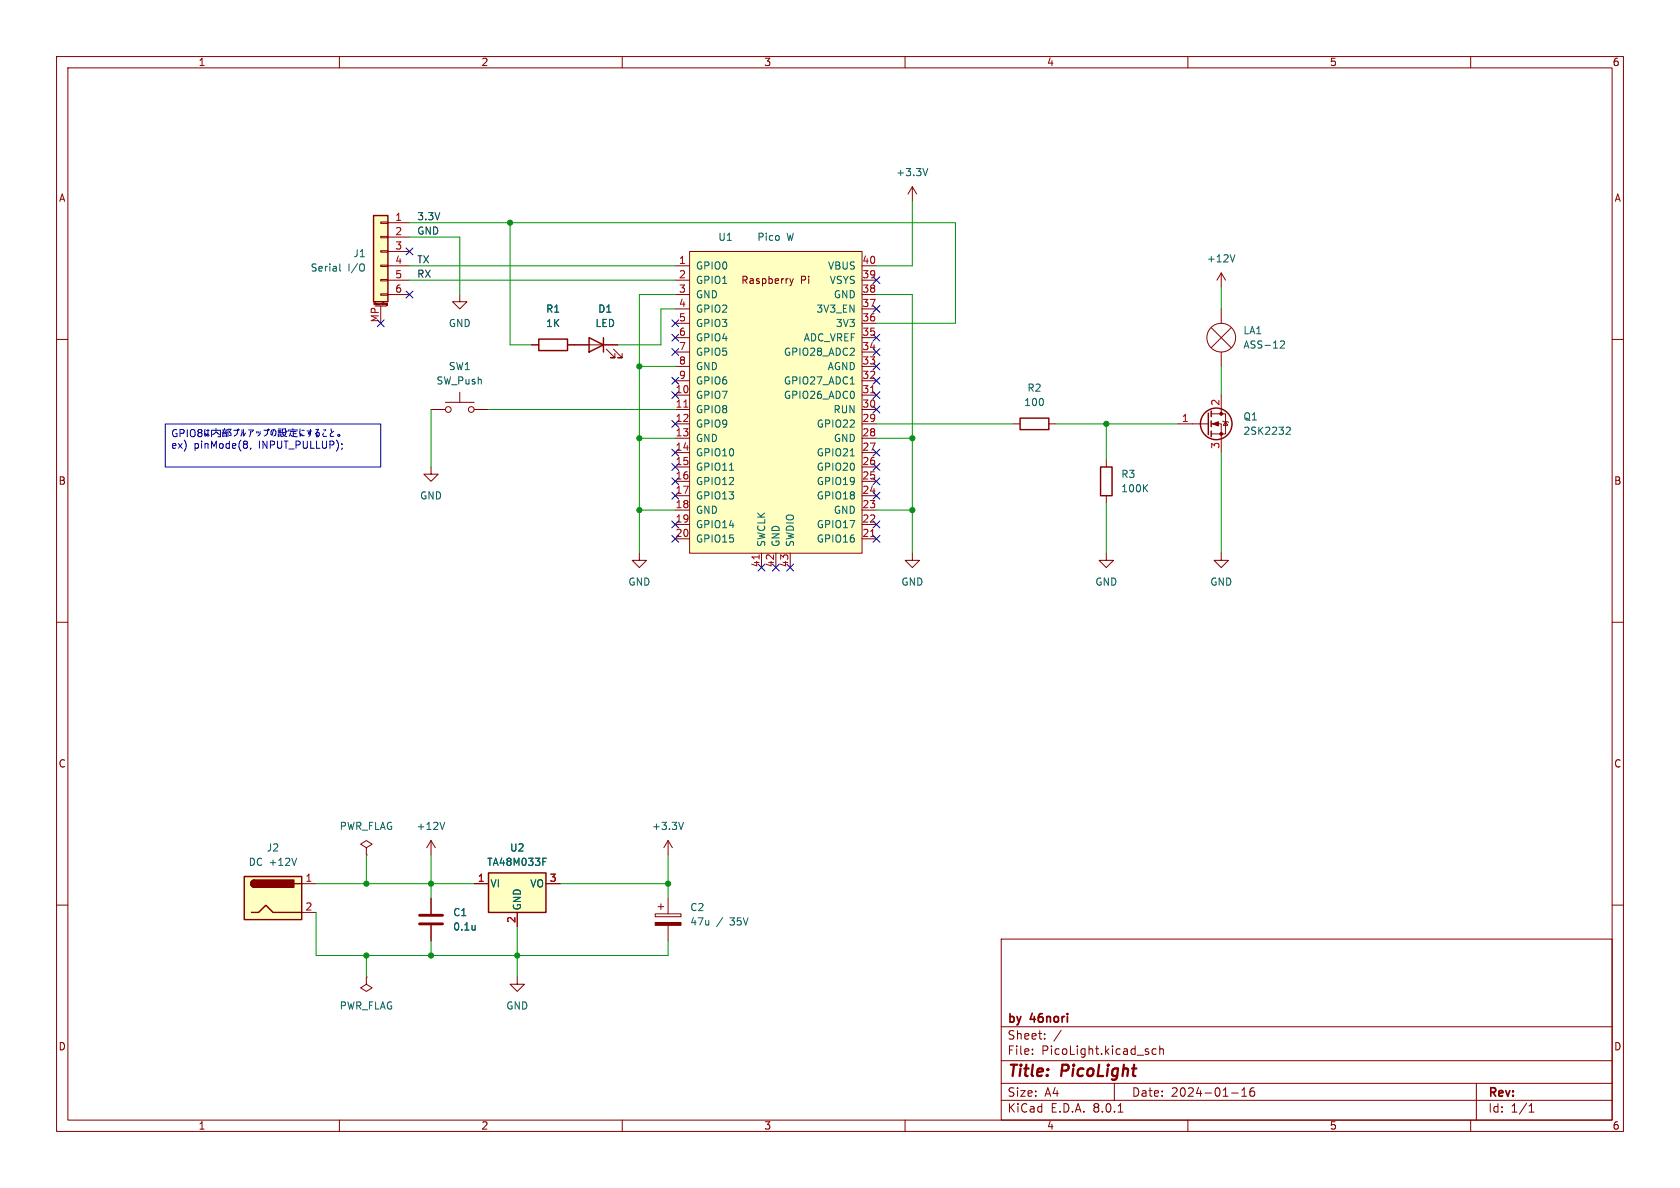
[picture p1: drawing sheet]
<svg xmlns="http://www.w3.org/2000/svg" width="297mm" height="210mm" viewBox="0 0 297 210" stroke-linecap="round" stroke-linejoin="round" font-family="sans-serif">
<g fill="none" stroke="#840000" stroke-width=".18">
<path d="M10 10h277v190h-277zM12 12h273v186h-273zM60 10v2M110 10v2M160 10v2M210 10v2M260 10v2M161.3 33l-.8 1.3M161.3 33v2.6M161.3 33l.8 1.3M10 60h2M285 60h2"/>
<path d="M215.9 97.8v1.3h1.3l-1.3 1.2-1.3-1.2h1.3M10 110h2M285 110h2M10 160h2M285 160h2M177 166h108v32h-108zM60 198v2M110 198v2M160 198v2M177 194.5h108M177 191.5h108M177 187.5h108"/>
<path d="M177 181.5h108M182.5 186.3v.1M182.5 185.5v.1M184.7 183.6v.1M184.7 182.8v.1M187.6 182.1l-1.3 2M197 191.5v3M197.7 196.6h.8M204.4 185.5l-.4-.1-.3 .3v.4l.1 .2h.6M205 185.5l.2-.1 .4 .1 .1 .9M205 184.9v1.5M210 198v2"/>
<path d="M217.7 193.2h1.2M219.5 193.8h.9M219.5 192.7l.5-.4v1.5M221.7 192.3a.59 .59 0 0 0-.7 .6v.6l.1 .2 .4 .1 .2-.1 .1-.5-.1-.3h-.5l-.2 .3M260 198v2M261 191.5v6.5M270.3 196.6h.9M270.3 195.5l.4-.4v1.5"/>
</g>
<path d="M164 29.8l-.4 1.3" fill="none" stroke="#006464" stroke-width=".18"/>
<path d="M121.9 44.5h30.5v53.3h-30.5z" fill="#ffffc2"/>
<g fill="none" stroke="#840000" stroke-width=".18">
<path d="M81.3 52.1v1.2h1.2l-1.2 1.3-1.3-1.3h1.3M119.4 47h2.5M119.4 49.5h2.5M119.4 52.1h2.5M119.4 59.7h2.5M119.4 57.2h2.5M119.4 54.6h2.5M121.9 44.5h30.5v53.3h-30.5zM139.6 49.3l.3 .8M139.9 50.1l-.3 .4M140.2 49.3l-.3 .8M152.4 47h2.5"/>
<path d="M152.4 49.5h2.5M152.4 52.1h2.5M152.4 59.7h2.5M152.4 57.2h2.5M152.4 54.6h2.5M119.4 69.9h2.5M119.4 72.4h2.5M119.4 74.9h2.5M119.4 77.5h2.5M119.4 67.3h2.5M119.4 64.8h2.5M119.4 62.2h2.5"/>
<path d="M152.4 69.9h2.5M152.4 72.4h2.5M152.4 74.9h2.5M152.4 77.5h2.5M152.4 67.3h2.5M152.4 64.8h2.5M152.4 62.2h2.5M119.4 80h2.5M119.4 82.6h2.5M119.4 85.1h2.5M119.4 87.6h2.5M119.4 90.2h2.5"/>
<path d="M119.4 92.7h2.5M119.4 95.3h2.5M134.6 97.8v2.5M137.2 97.8v2.5M139.7 97.8v2.5M152.4 80h2.5M152.4 82.6h2.5M152.4 85.1h2.5M152.4 87.6h2.5M152.4 90.2h2.5M152.4 92.7h2.5M152.4 95.3h2.5"/>
<path d="M76.2 158.8v2.7M116.8 159.8v1M118.1 148.6l-.8 1.3M118.1 148.6v2.5M118.1 158.8v2.7M118.1 148.6l.8 1.3M76.2 163.6v2.8M115.8 161.5h4.6v.6h-4.6zM116.3 160.3h1M118.1 163.6v2.8"/>
</g>
<path d="M120.9 72h.7M153.9 69.4h.7M134.2 98.1v.7M153.9 94.8h.7" fill="none" stroke="#a90000" stroke-width=".18"/>
<path d="M150.3 67.9h.7M129 83.1h.7M150.3 80.6h.7M120.8 145.4l-.4 1.2M84 163.6v.8M84 164.3h-.1" fill="none" stroke="#006464" stroke-width=".18"/>
<path d="M74.2 163.3h4M74.2 161.8h4" fill="none" stroke="#840000" stroke-width=".51"/>
<path d="M115.8 163.1h4.6v.5h-4.6z" fill="#840000" stroke="#840000" stroke-width=".18"/>
<path d="M86.4 154.3h10.1v7h-10.1z" fill="#ffffc2"/>
<path d="M95.2 59.9h5.1v2.1h-5.1zM104.1 59.7l2.6 1.3-2.6 1.2zM106.7 59.7v2.5M86.4 154.3h10.1v7h-10.1z" fill="none" stroke="#840000" stroke-width=".25"/>
<g fill="none" stroke="#840000" stroke-width=".18">
<path d="M76.2 72.4h2.5M78.7 71.1h5.1M81.3 69.3v1.8M83.8 72.4h2.6M94 61h1.2M100.3 61h8.9M107.2 61.7l1.5 1.5h-.8h.8v-.7M108.5 61.7l1.5 1.5h-.8h.8v-.7M76.2 82.6v1.2h1.3l-1.3 1.3-1.3-1.3h1.3M113 97.8v1.3h1.3l-1.3 1.2-1.2-1.2h1.2M83.8 156.2h2.6M96.5 156.2h2.6"/>
<path d="M64.8 172.7v1.3l-1 .6 1 .7 1-.7-1-.6M64.8 172.7h.1M91.4 172.7v1.3h1.3l-1.3 1.3-1.2-1.3h1.2M91.4 161.3v2.5"/>
<circle cx="79.2" cy="72.4" r=".51"/>
<circle cx="83.3" cy="72.4" r=".51"/>
</g>
<path d="M96 152.3h.4M96 151.7h.6" fill="none" stroke="#006464" stroke-width=".18"/>
<path d="M66 38.1h2.6v15.2h-2.6z" fill="#ffffc2"/>
<g fill="none" stroke="#840000" stroke-width=".18">
<path d="M67.3 39.2h1.3v.3h-1.3zM68.6 39.4h3.8M66.1 53.9v-.4l.1 .3 .2-.3v.4M66.3 54.1h2M67.3 51.9h1.3v.3h-1.3zM67.3 49.4h1.3v.3h-1.3zM67.3 46.9h1.3v.2h-1.3zM67.3 44.3h1.3v.3h-1.3zM67.3 41.8h1.3v.2h-1.3zM67.3 54.1v3.1M67.6 53.5v.3M67.8 53.5h.1"/>
<path d="M68.3 53.8v.1M68.3 53.9h.1M68.4 53.9h.1M68.4 53.7l-.1 .1M68.4 53.6h.1v.3l-.2 .1M68.4 53.6v.1M68.5 53.9h-.1M68.6 41.9h3.8M68.6 44.5h3.8M68.6 47h3.8M68.6 49.5h3.8M68.6 52.1h3.8"/>
<path d="M215.9 48.3v2.5M215.9 48.3l-.8 1.2M215.9 48.3l.8 1.2M208.3 74.9h5.3M214.1 74.9h1.8v5.1M214.1 73.2h2.6v3.5h-2.6M215.9 69.9v3.3M216.2 74.4l.1 .1h.7l.2 .2M216.7 74.5l.3 .7h-.7zM161.3 97.8v1.3h1.3l-1.3 1.2-1.3-1.2h1.3"/>
</g>
<g fill="none" stroke="#840000" stroke-width=".25">
<path d="M66 38.1h2.6v15.2h-2.6zM213.6 73v3.8M214.1 72.6v1.1M214.1 74.4v1M214.1 76.2v1"/>
<circle cx="215" cy="74.9" r="2.79"/>
</g>
<path d="M60.1 46.7v1l.1 .2M64.4 46.8v.9M218.3 45l-.4 1.3M227.4 75.6l.5-.1 .2 .4-.8 .9h.8" fill="none" stroke="#006464" stroke-width=".18"/>
<g fill="#840000" stroke="#840000" stroke-width=".18">
<path d="M214.4 74.9l1-.4v.8z"/>
<circle cx="215.9" cy="76.7" r=".25"/>
<circle cx="215.9" cy="73.2" r=".25"/>
</g>
<path d="M43.2 154.9h10.1v7.7h-10.1z" fill="#ffffc2"/>
<path d="M180.3 73.9h5.1v2h-5.1zM194.6 82.6h2v5h-2zM43.2 154.9h10.1v7.7h-10.1zM45 155.6a.64 .64 0 0 0-.7 .6 .64 .64 0 0 0 .7 .6M52.1 156.2h1.2M44.4 161.3h1.3l1.3-1.3 1.3 1.3h5" fill="none" stroke="#840000" stroke-width=".25"/>
<g fill="#840000" stroke="#840000" stroke-width=".25">
<path d="M44.5 155.8l.5-.2v1.2a.63 .63 0 0 1-.6-.3 .63 .63 0 0 1 .1-.7z"/>
<path d="M45 155.6h6.9v1.2h-6.9z"/>
</g>
<g fill="none" stroke="#840000" stroke-width=".18">
<path d="M214.1 57.9l3.6 3.6M215.9 54.6v2.6M217.7 57.9l-3.6 3.6M94 61h1.2M100.3 61h3.8M106.7 61h2.5M179.1 74.9h1.2M185.4 74.9h1.3M215.9 62.2v2.6M195.6 97.8v1.3h1.2l-1.2 1.2-1.3-1.2h1.3M195.6 81.3v1.3M195.6 87.6v1.3"/>
<path d="M53.3 156.2h2.6M64.8 149.9l1-.7-1-.6-1 .6 1 .7v1.2M64.8 151.1h.1M76.2 148.6l-.8 1.3M76.2 148.6v2.5M76.2 158.8v2.7M76.2 148.6l.8 1.3M83.8 156.2h2.6M96.5 156.2h2.6M53.3 161.3h2.6M76.2 163.6v2.8M91.4 161.3v2.5"/>
<circle cx="215.9" cy="59.7" r="2.54"/>
</g>
<path d="M226.4 60.4l.4-.1 .3 .3-.8 .9h.8M202.3 86.2l.6 .7M202.9 85.7l-.7 .7M52.4 151.7l-.4 1.3M78.6 145.4l-.4 1.2M96 152.3h.4M96 151.7h.6M84 163.6v.8M84 164.3h-.1" fill="none" stroke="#006464" stroke-width=".18"/>
<g fill="none" stroke="#0000c2" stroke-width=".18">
<path d="M29.2 74.9h38.1v7.7h-38.1zM31.2 76a.59 .59 0 0 0-.7 .6 .59 .59 0 0 0 .7 .5l.1-.4h-.3M31.8 76.6l.6-.1 .2-.1-.1-.3-.7-.2v1.3M33.1 75.9v1.3M33.8 76l.2-.1a.43 .43 0 0 1 .5 .5v.4a.42 .42 0 0 1-.4 .4 .42 .42 0 0 1-.5-.4v-.4zM35.2 76.5l-.2-.3 .2-.3 .4 .1 .1 .2-.2 .3M35.2 76.5l-.2 .2v.4l.2 .1 .4-.1 .1-.1v-.3l-.2-.2M35.2 76.5h.3M36.2 75.9v1.2l.1-.4M36.5 76.1h.5M36.8 75.9v1.2l-.3-.1v-.2l.2-.1 .3 .3M37.4 77.2v-1.1h1.6v1.1h-.5"/>
<path d="M38.1 76.4l-.5 .4M38.2 75.8v.6l.6 .4M39.3 76.4h.9M39.3 76h.8M39.4 77.2v-.5h.6l.1 .5M39.4 77.1h.6M39.5 76.1v.2M39.7 75.8v.2M40 76.1l-.1 .3M40.5 77h.3v-.5l-.3-.1 .3-.5h-.5v1.3M41.3 76.1h.7a.82 .82 0 0 1-.6 1M42.1 75.9h.1v.1l-.1 .1z"/>
<path d="M42.8 76l-.2 1.1M43 75.9v1.2l.4-.6M43.5 78l.2 .2-.2 .3 .2 .3v.2l-.2 .2M43.9 76h.9l-.4 .4M44.3 76.2v.5l-.2 .5M44.4 79.2l-.2 .2M45.3 76.3l.1 .3M45.6 76.2l.1 .3M46 76.3a.65 .65 0 0 1-.4 .8M46.7 76.1h.6a.82 .82 0 0 1-.6 1M47.4 75.9h.1l.1 .1-.2 .1zM48.3 76l-.2 1-.2-.2v-.5l.1-.2 .3-.2a.63 .63 0 0 1 .4 1l-.3 .2"/>
<path d="M49.1 76.1h.6M49.2 76.5h.5M49.2 77.1h.5v-.4h-.5v.5M49.2 76.2h.5M49.3 75.8h.4M49.8 76.5h.8l-.4 .5-.5 .2M50 76.5l.3 .5 .4 .2M50.7 76.1v.2h-.2v-.5h-.5l-.1 .5M51.1 76.2v-.2h1.4v.2M51.3 76.8l.3 .3 1 .1M51.3 76.3h1M51.4 76.5l-.3 .6"/>
<path d="M51.8 75.8v.2M51.9 76.3v.8M51.9 76.7h.5M53.1 75.8v1.3l.1-.4M53.4 76.1h.4M53.4 76.7v.3h.4M54.3 76.2h.8M54.8 76.5l-.2-.1-.1 .3h.2l.1-.1M54.9 75.9v.8l-.3 .5M55.8 75.9h.5l-.5 .8 .3-.2h.3v.5l-.2 .2h-.2l-.1-.2 .1-.2 .3 .3M57.2 76h.4l-.2 .2M57.2 76.5l-.1 .3 .1 .3h.5"/>
<path d="M58.5 75.8l.2 .6M59 76.2l-.6 .5 .1 .4h.5M59.7 76.9l.3-.1 .1 .2-.3 .1z"/>
</g>
<g fill="none" stroke="#009600" stroke-width=".18">
<path d="M72.4 39.4h96.5v17.8h-14M90.2 39.4v21.6h3.8M161.3 35.6v11.4h-6.4M72.4 47h47M72.4 49.5h47M72.4 41.9h8.9v10.2M119.4 52.1h-6.4v45.7M119.4 54.6h-2.6v6.4h-7.6M154.9 52.1h6.4v45.7M215.9 50.8v3.8M76.2 72.4v10.2M86.4 72.4h33"/>
<path d="M113 77.5h6.4M113 64.8h6.4M154.9 77.5h6.4M154.9 74.9h24.2M186.7 74.9h21.6M195.6 74.9v6.4M215.9 64.8v5.1M113 90.2h6.4M154.9 90.2h6.4M195.6 88.9v8.9M215.9 80v17.8M55.9 156.2h27.9"/>
<path d="M64.8 151.1v5.1M76.2 151.1v7.7M99.1 156.2h19M118.1 151.1v7.7M55.9 161.3v7.6h62.2v-2.5M64.8 168.9v3.8M76.2 166.4v2.5M91.4 163.8v8.9"/>
</g>
<g fill="none" stroke="#000084" stroke-width=".18">
<path d="M66.7 56.5l1.2 1.3M67.9 56.5l-1.2 1.3M71.8 43.8l1.2 1.3M71.8 51.5l1.2 1.2M73 51.5l-1.2 1.2M73 43.8l-1.2 1.3M118.8 59.1l1.2 1.2M118.8 56.5l1.2 1.3M120 59.1l-1.2 1.2M120 56.5l-1.2 1.3M154.3 48.9l1.2 1.2M154.3 54l1.2 1.2"/>
<path d="M154.3 59.1l1.2 1.2M155.5 59.1l-1.2 1.2M155.5 48.9l-1.2 1.2M155.5 54l-1.2 1.2M118.8 79.4l1.2 1.2M118.8 66.7l1.2 1.2M118.8 61.6l1.2 1.2M118.8 69.2l1.2 1.3M118.8 74.3l1.2 1.2M120 66.7l-1.2 1.2M120 61.6l-1.2 1.2M120 69.2l-1.2 1.3"/>
<path d="M120 79.4l-1.2 1.2M120 74.3l-1.2 1.2M154.3 61.6l1.2 1.2M154.3 71.8l1.2 1.2M154.3 64.2l1.2 1.2M154.3 66.7l1.2 1.2M154.3 79.4l1.2 1.2M154.3 69.2l1.2 1.3M155.5 79.4l-1.2 1.2M155.5 61.6l-1.2 1.2M155.5 71.8l-1.2 1.2M155.5 64.2l-1.2 1.2"/>
<path d="M155.5 66.7l-1.2 1.2M155.5 69.2l-1.2 1.3M118.8 84.5l1.2 1.2M118.8 92.1l1.2 1.2M118.8 87l1.2 1.2M118.8 94.6l1.2 1.3M118.8 81.9l1.2 1.3M120 84.5l-1.2 1.2M120 92.1l-1.2 1.2M120 87l-1.2 1.2M120 94.6l-1.2 1.3M120 81.9l-1.2 1.3"/>
<path d="M134 99.7l1.2 1.2M135.2 99.7l-1.2 1.2M136.6 99.7l1.2 1.2M137.8 99.7l-1.2 1.2M139.1 99.7l1.2 1.2M140.3 99.7l-1.2 1.2M154.3 87l1.2 1.2M154.3 94.6l1.2 1.3M154.3 92.1l1.2 1.2M154.3 84.5l1.2 1.2M154.3 81.9l1.2 1.3M155.5 81.9l-1.2 1.3"/>
<path d="M155.5 84.5l-1.2 1.2M155.5 87l-1.2 1.2M155.5 94.6l-1.2 1.3M155.5 92.1l-1.2 1.2"/>
</g>
<g fill="#009600" stroke="#009600" stroke-width=".18">
<circle cx="118.1" cy="156.2" r=".46"/>
<circle cx="64.8" cy="168.9" r=".46"/>
<circle cx="64.8" cy="156.2" r=".46"/>
<circle cx="76.2" cy="156.2" r=".46"/>
<circle cx="76.2" cy="168.9" r=".46"/>
<circle cx="91.4" cy="168.9" r=".46"/>
<circle cx="195.6" cy="74.9" r=".46"/>
<circle cx="161.3" cy="77.5" r=".46"/>
<circle cx="161.3" cy="90.2" r=".46"/>
<circle cx="113" cy="90.2" r=".46"/>
<circle cx="113" cy="77.5" r=".46"/>
<circle cx="90.2" cy="39.4" r=".46"/>
<circle cx="113" cy="64.8" r=".46"/>
</g>
<g font-size="2.8" fill="#840000">
<text x="178" y="190.9">Title:</text>
<text x="187.7" y="190.9">PicoLight</text>
</g>
<g font-size="2.1" fill="#840000">
<text x="178" y="184">Sheet:</text>
<text x="178" y="181.2">by</text>
<text x="182.2" y="181.2">46nori</text>
<text x="178" y="186.7">File:</text>
<text x="184.1" y="186.7">PicoLight.kicad_sch</text>
<text x="178" y="196.9">KiCad</text>
<text x="178" y="194.1">Size:</text>
<text x="184.7" y="194.1">A4</text>
<text x="185.7" y="196.9">E.D.A.</text>
<text x="193.3" y="196.9">8.0.1</text>
<text x="200" y="194.1">Date:</text>
<text x="207" y="194.1">2024-01-16</text>
<text x="263" y="194.3">Rev:</text>
<text x="263" y="196.9">Id:</text>
<text x="267.1" y="196.9">1/1</text>
</g>
<g font-size="1.8" fill="#840000">
<text x="35" y="11.9">1</text>
<text x="85" y="11.9">2</text>
<text x="135" y="11.9">3</text>
<text x="185" y="11.9">4</text>
<text x="235" y="11.9">5</text>
<text x="285" y="11.9">6</text>
<text x="10.3" y="35.9">A</text>
<text x="285.3" y="35.9">A</text>
<text x="130.9" y="50.4">Raspberry</text>
<text x="141.5" y="50.4">Pi</text>
<text x="10.3" y="85.9">B</text>
<text x="285.3" y="85.9">B</text>
<text x="10.3" y="135.9">C</text>
<text x="285.3" y="135.9">C</text>
<text x="10.3" y="185.9">D</text>
<text x="285.3" y="185.9">D</text>
<text x="35" y="199.9">1</text>
<text x="85" y="199.9">2</text>
<text x="135" y="199.9">3</text>
<text x="185" y="199.9">4</text>
<text x="235" y="199.9">5</text>
<text x="285" y="199.9">6</text>
</g>
<g font-size="1.8" fill="#006464">
<text x="158.3" y="31.3">+3.3V</text>
<text x="62.4" y="45.7">J1</text>
<text x="122.9" y="47.9">GPIO0</text>
<text x="126.9" y="42.8">U1</text>
<text x="133.8" y="42.8">Pico</text>
<text x="139.1" y="42.8">W</text>
<text x="146.3" y="47.9">VBUS</text>
<text x="213.3" y="46.6">+12V</text>
<text x="54.8" y="48.2">Serial</text>
<text x="61.5" y="48.2">I/O</text>
<text x="122.9" y="50.4">GPIO1</text>
<text x="122.9" y="52.9">GND</text>
<text x="146.6" y="50.4">VSYS</text>
<text x="147.3" y="52.9">GND</text>
<text x="79.2" y="58">GND</text>
<text x="96.4" y="55.5">R1</text>
<text x="96.4" y="58">1K</text>
<text x="105.2" y="58">LED</text>
<text x="105.7" y="55.5">D1</text>
<text x="122.9" y="55.5">GPIO2</text>
<text x="122.9" y="58">GPIO3</text>
<text x="144.2" y="55.5">3V3_EN</text>
<text x="147.7" y="58">3V3</text>
<text x="219.7" y="59.3">LA1</text>
<text x="79.2" y="65.6">SW1</text>
<text x="122.9" y="60.6">GPIO4</text>
<text x="122.9" y="63.1">GPIO5</text>
<text x="122.9" y="65.6">GND</text>
<text x="138.5" y="63.1">GPIO28_ADC2</text>
<text x="142" y="60.6">ADC_VREF</text>
<text x="146.2" y="65.6">AGND</text>
<text x="219.7" y="61.8">ASS-12</text>
<text x="77.1" y="68.2">SW_Push</text>
<text x="122.9" y="70.7">GPIO7</text>
<text x="122.9" y="68.2">GPIO6</text>
<text x="138.5" y="70.7">GPIO26_ADC0</text>
<text x="138.5" y="68.2">GPIO27_ADC1</text>
<text x="181" y="72">100</text>
<text x="181.5" y="69.4">R2</text>
<text x="122.9" y="73.3">GPIO8</text>
<text x="122.9" y="75.8">GPIO9</text>
<text x="144.3" y="75.8">GPIO22</text>
<text x="147.2" y="73.3">RUN</text>
<text x="219.7" y="74.5">Q1</text>
<text x="219.7" y="77.1">2SK2232</text>
<text x="122.9" y="78.3">GND</text>
<text x="122.9" y="80.9">GPIO10</text>
<text x="122.9" y="83.4">GPIO11</text>
<text x="144.3" y="83.4">GPIO20</text>
<text x="144.3" y="80.9">GPIO21</text>
<text x="147.3" y="78.3">GND</text>
<text x="74.2" y="88.5">GND</text>
<text x="122.9" y="86">GPIO12</text>
<text x="122.9" y="88.5">GPIO13</text>
<text x="144.3" y="88.5">GPIO18</text>
<text x="144.3" y="86">GPIO19</text>
<text x="198.1" y="84.7">R3</text>
<text x="198.1" y="87.2">100K</text>
<text x="122.9" y="91">GND</text>
<text x="122.9" y="93.6">GPIO14</text>
<text x="144.3" y="93.6">GPIO17</text>
<text x="147.3" y="91">GND</text>
<text x="122.9" y="96.1">GPIO15</text>
<text x="135.5" y="96.8" transform="rotate(-90 135.5 96.8)">SWCLK</text>
<text x="138" y="96.8" transform="rotate(-90 138 96.8)">GND</text>
<text x="140.6" y="96.8" transform="rotate(-90 140.6 96.8)">SWDIO</text>
<text x="144.3" y="96.1">GPIO16</text>
<text x="111" y="103.7">GND</text>
<text x="159.3" y="103.7">GND</text>
<text x="193.5" y="103.7">GND</text>
<text x="213.9" y="103.7">GND</text>
<text x="60" y="146.9">PWR_FLAG</text>
<text x="73.6" y="146.9">+12V</text>
<text x="115.2" y="146.9">+3.3V</text>
<text x="43.9" y="153.3">DC +12V</text>
<text x="47.1" y="150.7">J2</text>
<text x="86" y="153.3">TA48M033F</text>
<text x="90.1" y="150.7">U2</text>
<text x="86.6" y="157.1">VI</text>
<text x="92.3" y="161" transform="rotate(-90 92.3 161)">GND</text>
<text x="93.6" y="157.1">VO</text>
<text x="121.9" y="161.3">C2</text>
<text x="80" y="162.2">C1</text>
<text x="80" y="164.7">0.1u</text>
<text x="121.9" y="163.8">47u</text>
<text x="126.7" y="163.8">/</text>
<text x="129.2" y="163.8">35V</text>
<text x="60" y="178.7">PWR_FLAG</text>
<text x="89.4" y="178.7">GND</text>
</g>
<g font-size="1.8" fill="#a90000">
<text x="69.8" y="39.1">1</text>
<text x="69.8" y="41.7">2</text>
<text x="69.8" y="44.2">3</text>
<text x="69.8" y="46.7">4</text>
<text x="119.9" y="46.7">1</text>
<text x="152.4" y="46.7">40</text>
<text x="69.8" y="49.3">5</text>
<text x="69.8" y="51.8">6</text>
<text x="119.9" y="49.3">2</text>
<text x="119.9" y="51.8">3</text>
<text x="152.4" y="51.8">38</text>
<text x="152.4" y="49.3">39</text>
<text x="67.1" y="57.1" transform="rotate(-90 67.1 57.1)">MP</text>
<text x="119.9" y="54.4">4</text>
<text x="119.9" y="56.9">5</text>
<text x="119.9" y="59.4">6</text>
<text x="152.4" y="59.4">35</text>
<text x="152.4" y="56.9">36</text>
<text x="152.4" y="54.4">37</text>
<text x="119.9" y="62">7</text>
<text x="119.9" y="64.5">8</text>
<text x="152.4" y="64.5">33</text>
<text x="152.4" y="62">34</text>
<text x="119.3" y="69.6">10</text>
<text x="119.9" y="67.1">9</text>
<text x="152.4" y="69.6">31</text>
<text x="152.4" y="67.1">32</text>
<text x="215.6" y="71.8" transform="rotate(-90 215.6 71.8)">2</text>
<text x="119.3" y="72.1">11</text>
<text x="119.3" y="74.7">12</text>
<text x="119.3" y="77.2">13</text>
<text x="152.4" y="77.2">28</text>
<text x="152.4" y="74.7">29</text>
<text x="152.4" y="72.1">30</text>
<text x="208.8" y="74.7">1</text>
<text x="119.3" y="79.8">14</text>
<text x="119.3" y="82.3">15</text>
<text x="152.4" y="82.3">26</text>
<text x="152.4" y="79.8">27</text>
<text x="215.6" y="79.4" transform="rotate(-90 215.6 79.4)">3</text>
<text x="119.3" y="84.8">16</text>
<text x="119.3" y="87.4">17</text>
<text x="119.3" y="89.9">18</text>
<text x="152.4" y="89.9">23</text>
<text x="152.4" y="87.4">24</text>
<text x="152.4" y="84.8">25</text>
<text x="119.3" y="92.5">19</text>
<text x="119.3" y="95">20</text>
<text x="152.4" y="95">21</text>
<text x="152.4" y="92.5">22</text>
<text x="134.4" y="100.4" transform="rotate(-90 134.4 100.4)">41</text>
<text x="136.9" y="100.4" transform="rotate(-90 136.9 100.4)">42</text>
<text x="139.4" y="100.4" transform="rotate(-90 139.4 100.4)">43</text>
<text x="53.9" y="156">1</text>
<text x="84.4" y="156">1</text>
<text x="97.1" y="156">3</text>
<text x="53.9" y="161">2</text>
<text x="91.2" y="163.3" transform="rotate(-90 91.2 163.3)">2</text>
</g>
<g font-size="1.8" fill="#0f0f0f">
<text x="73.7" y="41.6">GND</text>
<text x="73.7" y="39">3.3V</text>
<text x="73.7" y="46.6">TX</text>
<text x="73.7" y="49.2">RX</text>
</g>
<g font-size="1.8" fill="#0000c2">
<text x="30.2" y="79.7">ex)</text>
<text x="34.3" y="79.7">pinMode(8,</text>
<text x="45.9" y="79.7">INPUT_PULLUP);</text>
</g>
<text font-size=".5" fill="#840000" x="65.8" y="54.1">Mounting</text>
</svg>
